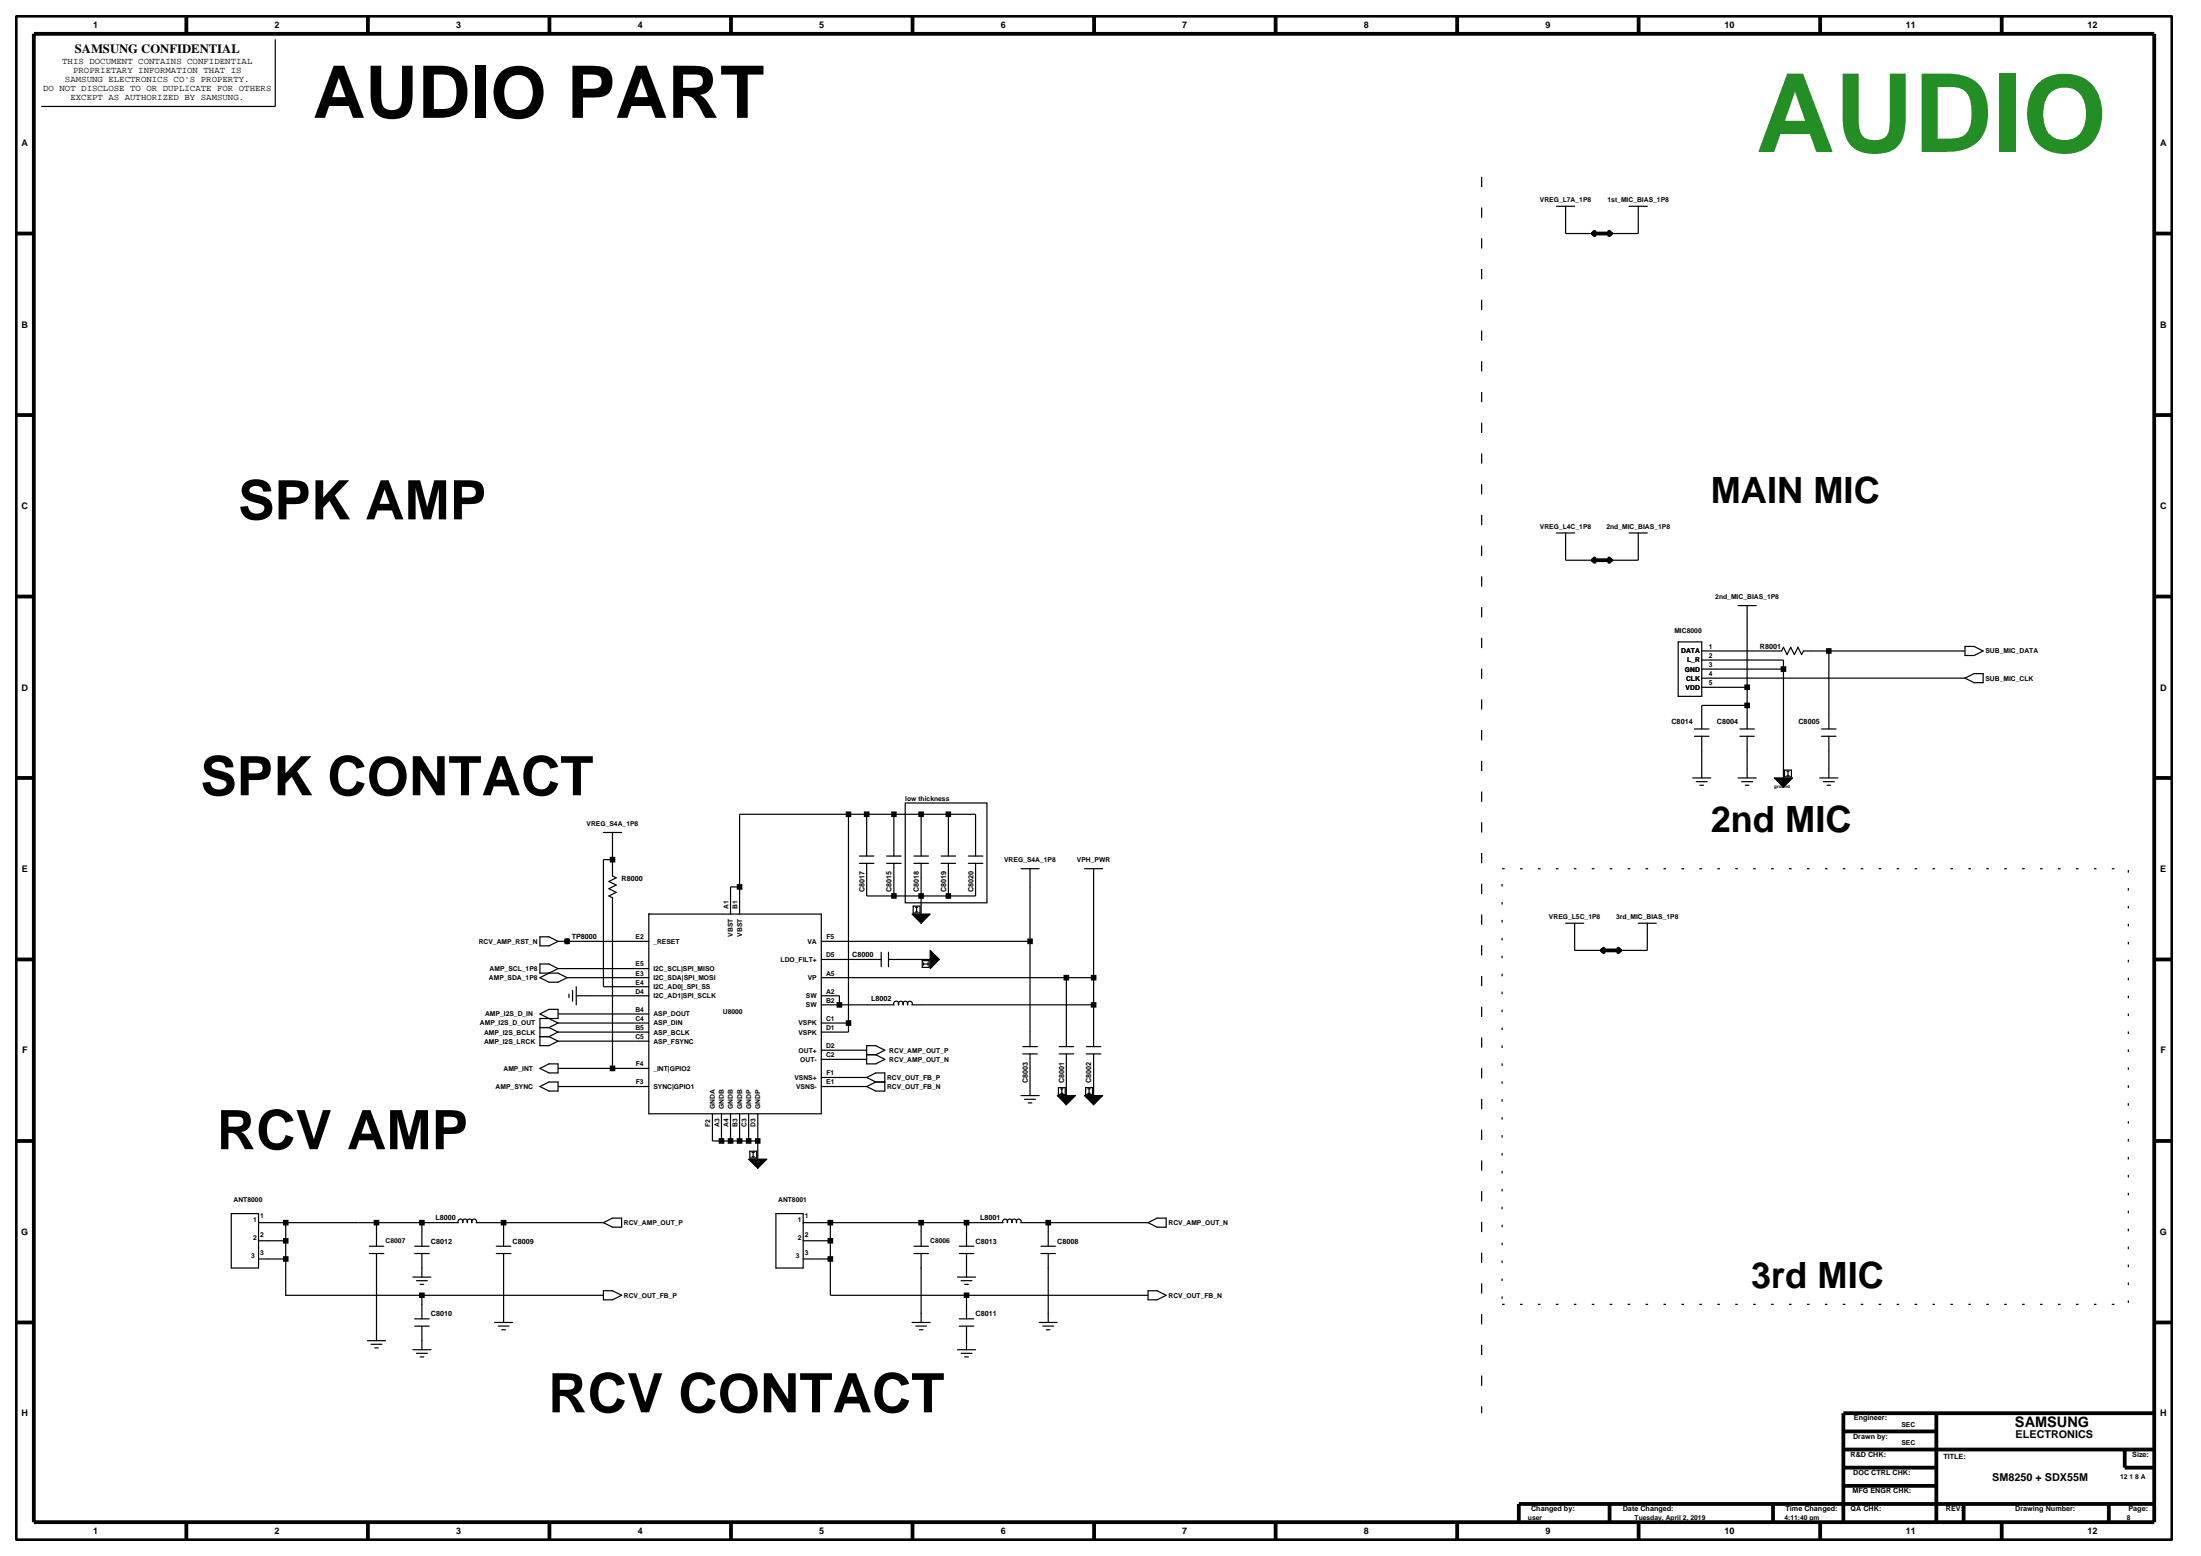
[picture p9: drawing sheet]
<svg xmlns="http://www.w3.org/2000/svg" width="420mm" height="297mm" viewBox="0 0 420 297" stroke-linecap="round" stroke-linejoin="round" font-family="sans-serif">
<!-- layer: MFD Layer /idea/tmp/Extended-Print.user.sheet8.6.mfd -->
<g fill="none" stroke="#000" stroke-width=".72">
<path d="M304 44.6h3.4M304 44.6l.3 .3M304.3 44.2l-.3 .4M307.1 44.2l.3 .4M307.4 44.6l-.3 .3M304 106.9h3.4M304 106.9l.3 .4M304.3 106.6l-.3 .3M307.1 106.6l.3 .3M307.4 106.9l-.3 .4M305.7 181.4h3.4M305.7 181.4l.3 .4"/>
<path d="M306 181.1l-.3 .3M308.8 181.1l.3 .3M309.1 181.4l-.3 .4"/>
</g>
<g fill="none" stroke="#000" stroke-width=".23">
<path d="M52.5 7.5v12.8h-44.7M297 39.4h3.5M298.7 39.4v5.2h5.3M310.9 39.4h3.4M312.6 39.4v5.2h-5.2M297 101.7h3.5M298.7 101.7v5.2h5.3M310.9 101.7h3.4M312.6 101.7v5.2h-5.2M331.7 115.6h3.4M333.4 115.6v23.5M320.2 122.5h4.5v10.4h-4.5z"/>
<path d="M323.3 139.1h2.8M324.7 126h15.6v22.5M324.7 124.2h15.3l.3-.7 .7 1.4 .7-1.4 .7 1.4 .7-1.4 .7 1.4 .3-.7h30.9M324.7 131.2h8.7M324.7 127.7h15.6M324.7 129.4h50.3M332 139.1h2.8M333.4 134.6h-8.7v4.5M347.6 139.1h2.8M349 124.2v14.9M375 123.4h1.7l1.7 .8-1.7 .9h-1.7zM375 129.4l1.7-.8h1.7v1.7h-1.7z"/>
<path d="M115.1 158.9h3.5M116.9 158.9v8.3l.7 .4-1.4 .6 1.4 .7-1.4 .7 1.4 .7-1.4 .7 .7 .4v32.5M161.9 155.4v41.6h-5.2M165.4 155.4v8M170.6 155.4v8M172.7 153.3h15.6v19h-15.6zM175.8 155.4v8M181 155.4v8M323 148.5h3.5M323.3 140.5h2.8M323.7 149.2h2.1M324.4 149.9h.7"/>
<path d="M324.7 140.5v8M331.7 148.5h3.4M332 140.5h2.8M332.4 149.2h2M333 149.9h.7M333.4 140.5v8M340.5 147h1.3v1.3h-1.3zM341 147.2h.4M341 148.1h.4M341.2 147.2v.9M347.2 148.5h3.5M347.6 140.5h2.8"/>
<path d="M347.9 149.2h2.1M348.6 149.9h.7M349 140.5v8M103 178.8h1.8l1.7 .9-1.7 .8h-1.8zM106.5 179.7h17.3M116.9 164.1h-1.8v24.2h8.7M123.8 174.5h32.9v38.1h-32.9zM141.1 169.3h-1.7v5.2M156.7 179.7h39.9M164 164.8h2.8M164 163.4h2.8M165.4 164.8v6.2h20.8v-6.2"/>
<path d="M169.2 164.8h2.8M169.2 163.4h2.8M170.6 164.8v6.2M174.3 172.9h1.3v1.4h-1.3zM174.4 164.8h2.8M174.4 163.4h2.8M174.7 173.2h.4M174.7 174h.4M174.9 173.2v.8M175.8 164.8v9.7M179.6 164.8h2.8M179.6 163.4h2.8"/>
<path d="M181 164.8v6.2M184.8 164.8h2.8M184.8 163.4h2.8M186.2 163.4v-8h-45.1v19.1M194.8 165.8h3.5M196.6 165.8v34M207 165.8h3.4M208.7 165.8v34M298.7 176.2h3.5M300.5 176.2v5.2h5.2M312.6 176.2h3.5M314.3 176.2v5.2h-5.2"/>
<path d="M103 196.1h1.8M103 197.9h1.8M104.8 196.1l1.7 .9M104.8 197.9l1.7 .8M106.5 184.9h17.3M106.5 197h17.3M106.5 195.3h17.3M106.5 193.5h17.3M106.5 198.7h17.3M106.5 184.9l-1.7-.9h-1.8v1.7h3.5l1.7 .9M106.5 195.3l-3.5-1.8 1.8-.8h1.7v1.7h-3.5v5.2h1.8l1.7-.9M106.5 184.9l-3.5 1.7 1.8 .9h1.7l1.7-.9"/>
<path d="M106.5 197l-1.7 .9M106.5 195.3l-1.7 .8M108.2 186.6h15.6M108.6 189.7v.7M109.3 189v2.1M110 190.1h13.8M110 188.3v3.5M156.7 191.8h13.9a.49 .49 0 0 1 .4-.7 .49 .49 0 0 1 .5 .7 .48 .48 0 0 1 .4-.7 .48 .48 0 0 1 .4 .7 .48 .48 0 0 1 .4-.7 .48 .48 0 0 1 .5 .7 .48 .48 0 0 1 .4-.7 .48 .48 0 0 1 .4 .7h34.7M156.7 186.6h52M156.7 190.1h3.5v1.7M156.7 195.3h5.2M156.7 183.1h11.5"/>
<path d="M165.4 199.6h1.7l1.7 .8-1.7 .9 1.7 .9-1.7 .9h-1.7zM168.2 181.8v2.7M169.5 183.1h8M169.5 181.8v2.7M176 183.4h1.3v1.2h-1.3zM176.2 184h.9M176.2 183.8v.4M177.1 183.8v.4M195.2 199.8h2.7M202.1 199.8h2.8M203.5 186.6v13.2M207.3 199.8h2.8"/>
<path d="M103 203.9l1.8-.8h1.7v1.7h-1.7zM103 207.4l1.8-.9h1.7v1.7h-1.7zM106.5 203.9h17.3M106.5 207.4h17.3M135.9 212.6v5.2h8.7M137.7 212.6v5.2M139.4 212.6v5.2M141.1 212.6v5.2M142.9 212.6v5.2M143.1 219.7h1.3v1.3h-1.3zM143.5 219.9h.5M143.7 219.9v.9"/>
<path d="M144.6 212.6v8.6M156.7 200.4h8.7M156.7 202.2h8.7M156.7 207.4h8.7M156.7 205.7h8.7M165.4 201.3h1.7M165.4 205.7l1.7-.9h1.7v3.4h-1.7l-1.7-.8M165.4 205.7l1.7 .8M167.1 206.5h1.7M167.1 206.5l-1.7 .9M194.8 209.1h3.5M195.2 201.2h2.7"/>
<path d="M195.5 209.8h2.1M196.2 210.5h.7M196.6 201.2v7.9M202 207.6h1.3v1.3h-1.3zM202.1 201.2h2.8M202.4 207.8h.4M202.4 208.7h.4M202.6 207.8v.9M203.5 201.2v7.9M207.2 207.6h1.3v1.3h-1.3zM207.3 201.2h2.8M207.6 207.8h.4"/>
<path d="M207.6 208.7h.4M207.8 207.8v.9M208.7 201.2v7.9M44.1 231.6h5.2v10.4h-5.2zM49.3 233.4h38.1a.48 .48 0 0 1 .5-.7 .48 .48 0 0 1 .4 .7 .48 .48 0 0 1 .4-.7 .48 .48 0 0 1 .5 .7 .48 .48 0 0 1 .4-.7 .48 .48 0 0 1 .4 .7 .48 .48 0 0 1 .5-.7 .48 .48 0 0 1 .4 .7h24.2M49.3 236.8h5.2M54.5 233.4v13.8h60.6M70.5 237.9h2.7M70.5 239.3h2.7M71.8 233.4v4.5M71.8 239.3v16.6M79.1 237.9h2.8"/>
<path d="M79.1 239.3h2.8M80.5 233.4v4.5M80.5 239.3v4.5M94.7 237.9h2.8M94.7 239.3h2.8M96.1 233.4v4.5M96.1 239.3v13.1M115.1 233.4l1.8-.9h1.7v1.7h-1.7zM143.5 220.8h.5M148.1 231.6h5.2v10.4h-5.2zM153.3 233.4h38.1M153.3 236.8h5.2"/>
<path d="M158.5 233.4v13.8h60.6M174.4 237.9h2.8M174.4 239.3h2.8M175.8 233.4v4.5M175.8 239.3v13.1M183 237.9h2.8M183 239.3h2.8M184.4 233.4v4.5M184.4 239.3v4.5M191.4 233.4a.48 .48 0 0 1 .4-.7 .48 .48 0 0 1 .4 .7 .48 .48 0 0 1 .5-.7 .48 .48 0 0 1 .4 .7 .48 .48 0 0 1 .4-.7 .48 .48 0 0 1 .5 .7 .48 .48 0 0 1 .4-.7 .48 .48 0 0 1 .4 .7h24.3M198.6 237.9h2.8M198.6 239.3h2.8"/>
<path d="M200 233.4v4.5M200 239.3v13.1M219.1 233.4l1.7-.9h1.7v1.7h-1.7zM49.3 240.3h5.2M70.1 255.9h3.5M70.8 256.6h2.1M71.5 257.3h.7M78.8 257.6h3.4M78.8 243.8h3.4M79.1 253.1h2.8M79.1 251.7h2.8M79.5 258.3h2"/>
<path d="M79.5 244.4h2M80.2 259h.7M80.2 245.1h.7M80.5 247.2v4.5M80.5 253.1v4.5M94.4 252.4h3.4M95.1 253.1h2M95.7 253.8h.7M115.1 246.4h1.8l1.7 .8-1.7 .9h-1.8zM153.3 240.3h5.2M174 252.4h3.5M174.7 253.1h2.1"/>
<path d="M175.4 253.8h.7M182.7 257.6h3.5M182.7 243.8h3.5M183 253.1h2.8M183 251.7h2.8M183.4 258.3h2.1M183.4 244.4h2.1M184.1 259h.7M184.1 245.1h.7M184.4 247.2v4.5M184.4 253.1v4.5M198.3 252.4h3.5"/>
<path d="M199 253.1h2.1M199.7 253.8h.7M219.1 246.4h1.7l1.7 .8-1.7 .9h-1.7z"/>
<circle cx="108.2" cy="179.7" r=".44"/>
</g>
<g fill="#000" stroke="#000" stroke-width=".23">
<path d="M338.6 148.5h3.5l-1.8 1.7z" fill-rule="evenodd"/>
<path d="M174 174.5h3.5l-1.7 1.7z" fill-rule="evenodd"/>
<path d="M177.5 181.4l1.7 1.7-1.7 1.8z" fill-rule="evenodd"/>
<path d="M201.8 209.1h3.4l-1.7 1.8z" fill-rule="evenodd"/>
<path d="M207 209.1h3.4l-1.7 1.8z" fill-rule="evenodd"/>
<path d="M142.9 221.2h3.4l-1.7 1.8z" fill-rule="evenodd"/>
</g>
<g fill="#000" stroke="#000" stroke-width=".72" stroke-linecap="butt">
<path d="M333.2 134.5h.4v.3h-.4z" fill-rule="evenodd"/>
<path d="M333.2 131h.4v.3h-.4z" fill-rule="evenodd"/>
<path d="M340.1 127.5h.4v.4h-.4z" fill-rule="evenodd"/>
<path d="M348.8 124.1h.3v.3h-.3z" fill-rule="evenodd"/>
<path d="M161.7 155.2h.4v.4h-.4z" fill-rule="evenodd"/>
<path d="M165.2 155.2h.4v.4h-.4z" fill-rule="evenodd"/>
<path d="M170.4 155.2h.3v.4h-.3z" fill-rule="evenodd"/>
<path d="M175.6 155.2h.3v.4h-.3z" fill-rule="evenodd"/>
<path d="M180.8 155.2h.3v.4h-.3z" fill-rule="evenodd"/>
<path d="M108.1 179.5h.3v.3h-.3z" fill-rule="evenodd"/>
<path d="M116.7 163.9h.4v.4h-.4z" fill-rule="evenodd"/>
<path d="M141 169.1h.3v.4h-.3z" fill-rule="evenodd"/>
<path d="M170.4 170.8h.3v.4h-.3z" fill-rule="evenodd"/>
<path d="M175.6 170.8h.3v.4h-.3z" fill-rule="evenodd"/>
<path d="M180.8 170.8h.3v.4h-.3z" fill-rule="evenodd"/>
<path d="M196.4 179.5h.3v.3h-.3z" fill-rule="evenodd"/>
<path d="M160 191.6h.4v.4h-.4z" fill-rule="evenodd"/>
<path d="M161.7 195.1h.4v.3h-.4z" fill-rule="evenodd"/>
<path d="M203.3 186.4h.4v.4h-.4z" fill-rule="evenodd"/>
<path d="M208.5 191.6h.4v.4h-.4z" fill-rule="evenodd"/>
<path d="M208.5 186.4h.4v.4h-.4z" fill-rule="evenodd"/>
<path d="M116.7 203.7h.4v.4h-.4z" fill-rule="evenodd"/>
<path d="M137.5 217.6h.3v.3h-.3z" fill-rule="evenodd"/>
<path d="M139.2 217.6h.4v.3h-.4z" fill-rule="evenodd"/>
<path d="M141 217.6h.3v.3h-.3z" fill-rule="evenodd"/>
<path d="M142.7 217.6h.3v.3h-.3z" fill-rule="evenodd"/>
<path d="M144.4 217.6h.4v.3h-.4z" fill-rule="evenodd"/>
<path d="M54.4 236.7h.3v.3h-.3z" fill-rule="evenodd"/>
<path d="M54.4 233.2h.3v.3h-.3z" fill-rule="evenodd"/>
<path d="M71.7 233.2h.3v.3h-.3z" fill-rule="evenodd"/>
<path d="M80.3 233.2h.4v.3h-.4z" fill-rule="evenodd"/>
<path d="M95.9 233.2h.4v.3h-.4z" fill-rule="evenodd"/>
<path d="M158.3 236.7h.3v.3h-.3z" fill-rule="evenodd"/>
<path d="M158.3 233.2h.3v.3h-.3z" fill-rule="evenodd"/>
<path d="M175.6 233.2h.3v.3h-.3z" fill-rule="evenodd"/>
<path d="M184.3 233.2h.3v.3h-.3z" fill-rule="evenodd"/>
<path d="M199.8 233.2h.4v.3h-.4z" fill-rule="evenodd"/>
<path d="M54.4 240.1h.3v.4h-.3z" fill-rule="evenodd"/>
<path d="M80.3 247.1h.4v.3h-.4z" fill-rule="evenodd"/>
<path d="M158.3 240.1h.3v.4h-.3z" fill-rule="evenodd"/>
<path d="M184.3 247.1h.3v.3h-.3z" fill-rule="evenodd"/>
</g>
<path d="M282.7 33.7v236" fill="none" stroke="#000" stroke-width=".23" stroke-dasharray="2 3.9" stroke-linecap="butt"/>
<g fill="none" stroke="#000" stroke-width=".72" stroke-linecap="butt">
<path d="M3 3h411.5v291h-411.5zM6.5 6.5h404.6v284h-404.6zM35.6 3v3.5M70.2 3v3.5M104.8 3v3.5M139.5 3v3.5M174.1 3v3.5M208.8 3v3.5M243.4 3v3.5M278.1 3v3.5M312.7 3v3.5M347.3 3v3.5"/>
<path d="M382 3v3.5M3 44.6h3.5M411.1 44.6h3.4M3 79.2h3.5M411.1 79.2h3.4M3 113.9h3.5M411.1 113.9h3.4M3 148.5h3.5M411.1 148.5h3.4M3 183.1h3.5M411.1 183.1h3.4M3 217.8h3.5"/>
<path d="M411.1 217.8h3.4M3 252.4h3.5M411.1 252.4h3.4M351.8 273.2h17.7M351.8 276.7h59.3M369.5 269.7v20.8M405.4 276.7v3.4h5.7M411.1 269.7h-59.3v20.8M35.6 290.5v3.5M70.2 290.5v3.5M104.8 290.5v3.5M139.5 290.5v3.5"/>
<path d="M174.1 290.5v3.5M208.8 290.5v3.5M243.4 290.5v3.5M278.1 290.5v3.5M307.1 287.1v3.4M312.7 290.5v3.5M338.3 287.1v3.4M347.3 290.5v3.5M351.8 280.1h17.7M351.8 283.6h17.7M374.7 287.1v3.4M382 290.5v3.5"/>
<path d="M402.4 287.1v3.4M411.1 287.1h-121.3v3.4"/>
</g>
<path d="M286.6 165.8h119.5v83.2h-119.5z" fill="none" stroke="#000" stroke-width=".23" stroke-dasharray=".5 2.9" stroke-linecap="butt"/>
<text font-size="20.8" fill="#238e23" x="335.1" y="29">AUDIO</text>
<text font-size="13.8" x="59.7" y="22.5">AUDIO PART</text>
<g font-size="10.4">
<text x="45.4" y="99.1">SPK AMP</text>
<text x="38.2" y="151.8">SPK CONTACT</text>
<text x="41.4" y="219.3">RCV AMP</text>
<text x="104.6" y="269.6">RCV CONTACT</text>
</g>
<g font-size="6.9">
<text x="326.5" y="96.1">MAIN MIC</text>
<text x="326.4" y="158.8">2nd MIC</text>
<text x="334.1" y="245.8">3rd MIC</text>
</g>
<text font-size="2.8" x="384.5" y="272.5">SAMSUNG</text>
<text font-size="2.4" x="14.3" y="10.1">SAMSUNG CONFIDENTIAL</text>
<g font-size="2.1">
<text x="384.6" y="274.4">ELECTRONICS</text>
<text x="380.2" y="282.7">SM8250 + SDX55M</text>
</g>
<g font-size="1.7">
<text x="17.8" y="5.3">1</text>
<text x="52.4" y="5.3">2</text>
<text x="87" y="5.3">3</text>
<text x="121.7" y="5.3">4</text>
<text x="156.3" y="5.3">5</text>
<text x="191" y="5.3">6</text>
<text x="225.6" y="5.3">7</text>
<text x="260.3" y="5.3">8</text>
<text x="294.9" y="5.3">9</text>
<text x="329" y="5.3">10</text>
<text x="363.7" y="5.3">11</text>
<text x="398.3" y="5.3">12</text>
<text x="8.2" y="17.3">DO NOT DISCLOSE TO OR DUPLICATE FOR OTHERS</text>
<text x="11.9" y="12.1">THIS DOCUMENT CONTAINS CONFIDENTIAL</text>
<text x="12.4" y="15.6">SAMSUNG ELECTRONICS CO'S PROPERTY.</text>
<text x="13.9" y="13.9">PROPRIETARY INFORMATION THAT IS</text>
<text x="13.4" y="19.1">EXCEPT AS AUTHORIZED BY SAMSUNG.</text>
<text x="4.1" y="27.9">A</text>
<text x="412.2" y="27.9">A</text>
<text x="4.1" y="62.5">B</text>
<text x="412.2" y="62.5">B</text>
<text x="4.1" y="97.2">C</text>
<text x="412.2" y="97.2">C</text>
<text x="4.1" y="131.8">D</text>
<text x="412.2" y="131.8">D</text>
<text x="4.2" y="166.4">E</text>
<text x="412.2" y="166.4">E</text>
<text x="4.2" y="201.1">F</text>
<text x="412.3" y="201.1">F</text>
<text x="4.1" y="235.7">G</text>
<text x="412.1" y="235.7">G</text>
<text x="4.1" y="270.4">H</text>
<text x="412.2" y="270.4">H</text>
<text x="17.8" y="292.9">1</text>
<text x="52.4" y="292.9">2</text>
<text x="87" y="292.9">3</text>
<text x="121.7" y="292.9">4</text>
<text x="156.3" y="292.9">5</text>
<text x="191" y="292.9">6</text>
<text x="225.6" y="292.9">7</text>
<text x="260.3" y="292.9">8</text>
<text x="294.9" y="292.9">9</text>
<text x="329" y="292.9">10</text>
<text x="363.7" y="292.9">11</text>
<text x="398.3" y="292.9">12</text>
</g>
<g font-size="1.4">
<text x="335.8" y="123.8">R8001</text>
<text x="319" y="138.2">C8014</text>
<text x="327.6" y="138.2">C8004</text>
<text x="343.2" y="138.2">C8005</text>
<text x="118.6" y="168.1">R8000</text>
<text x="164.9" y="170.3" transform="rotate(-90 164.9 170.3)">C8017</text>
<text x="170.1" y="170.3" transform="rotate(-90 170.1 170.3)">C8015</text>
<text x="175.3" y="170.3" transform="rotate(-90 175.3 170.3)">C8018</text>
<text x="180.5" y="170.3" transform="rotate(-90 180.5 170.3)">C8019</text>
<text x="185.7" y="170.3" transform="rotate(-90 185.7 170.3)">C8020</text>
<text x="109.1" y="179.3">TP8000</text>
<text x="162.6" y="182.7">C8000</text>
<text x="166.2" y="191">L8002</text>
<text x="196.1" y="206.7" transform="rotate(-90 196.1 206.7)">C8003</text>
<text x="203.1" y="206.7" transform="rotate(-90 203.1 206.7)">C8001</text>
<text x="208.2" y="206.7" transform="rotate(-90 208.2 206.7)">C8002</text>
<text x="83.1" y="232.9">L8000</text>
<text x="187" y="232.9">L8001</text>
<text x="82.2" y="237.4">C8012</text>
<text x="97.8" y="237.4">C8009</text>
<text x="186.2" y="237.4">C8013</text>
<text x="201.8" y="237.4">C8008</text>
<text x="82.2" y="251.2">C8010</text>
<text x="186.2" y="251.2">C8011</text>
<text x="353.6" y="274.6">Drawn by:</text>
<text x="353.8" y="271.1">Engineer:</text>
<text x="353.1" y="278">R&amp;D CHK:</text>
<text x="353.6" y="281.5">DOC CTRL CHK:</text>
<text x="370.8" y="278.5">TITLE:</text>
<text x="406.9" y="278">Size:</text>
<text x="353.5" y="285">MFG ENGR CHK:</text>
<text x="292.2" y="288.4">Changed by:</text>
<text x="309.7" y="288.4">Date Changed:</text>
<text x="340.7" y="288.4">Time Changed:</text>
<text x="353.1" y="288.4">QA CHK:</text>
<text x="371.3" y="288.4">REV:</text>
<text x="384.6" y="288.4">Drawing Number:</text>
<text x="406.2" y="288.4">Page:</text>
</g>
<g font-size="1.3">
<text x="293.8" y="38.5">VREG_L7A_1P8</text>
<text x="306.7" y="38.5">1st_MIC_BIAS_1P8</text>
<text x="293.8" y="100.9">VREG_L4C_1P8</text>
<text x="306.5" y="100.9">2nd_MIC_BIAS_1P8</text>
<text x="327.3" y="114.3">2nd_MIC_BIAS_1P8</text>
<text x="319.5" y="120.8">MIC8000</text>
<text x="320.8" y="124.7">DATA</text>
<text x="326.1" y="123.8">1</text>
<text x="326.1" y="125.6">2</text>
<text x="378.9" y="124.7">SUB_MIC_DATA</text>
<text x="321.5" y="128.2">GND</text>
<text x="321.7" y="131.6">VDD</text>
<text x="321.7" y="129.9">CLK</text>
<text x="321.9" y="126.4">L_R</text>
<text x="326.1" y="129">4</text>
<text x="326.1" y="127.3">3</text>
<text x="326.1" y="130.8">5</text>
<text x="378.9" y="129.9">SUB_MIC_CLK</text>
<text x="172.7" y="152.8">low thickness</text>
<text x="111.9" y="157.6">VREG_S4A_1P8</text>
<text x="191.6" y="164.5">VREG_S4A_1P8</text>
<text x="205.5" y="164.5">VPH_PWR</text>
<text x="139" y="173.6" transform="rotate(-90 139 173.6)">A1</text>
<text x="140.7" y="173.6" transform="rotate(-90 140.7 173.6)">B1</text>
<text x="121.3" y="179.3">E2</text>
<text x="139.9" y="178.8" transform="rotate(-90 139.9 178.8)">VBST</text>
<text x="141.6" y="178.8" transform="rotate(-90 141.6 178.8)">VBST</text>
<text x="157.7" y="179.3">F5</text>
<text x="295.6" y="175.4">VREG_L5C_1P8</text>
<text x="308.4" y="175.4">3rd_MIC_BIAS_1P8</text>
<text x="91.4" y="180.1">RCV_AMP_RST_N</text>
<text x="93.4" y="185.3">AMP_SCL_1P8</text>
<text x="121.3" y="184.5">E5</text>
<text x="124.7" y="185.3">I2C_SCL|SPI_MISO</text>
<text x="124.7" y="180.1">_RESET</text>
<text x="149" y="183.6">LDO_FILT+</text>
<text x="154.1" y="180.1">VA</text>
<text x="157.6" y="182.7">D5</text>
<text x="93.3" y="187.1">AMP_SDA_1P8</text>
<text x="121.3" y="189.7">D4</text>
<text x="121.3" y="186.2">E3</text>
<text x="121.3" y="187.9">E4</text>
<text x="124.7" y="190.5">I2C_AD1|SPI_SCLK</text>
<text x="124.7" y="187.1">I2C_SDA|SPI_MOSI</text>
<text x="124.7" y="188.8">I2C_AD0|_SPI_SS</text>
<text x="153.8" y="190.5">SW</text>
<text x="154.1" y="187.1">VP</text>
<text x="157.6" y="189.7">A2</text>
<text x="157.6" y="186.2">A5</text>
<text x="157.6" y="191.4">B2</text>
<text x="91.6" y="195.7">AMP_I2S_D_OUT</text>
<text x="92.4" y="197.5">AMP_I2S_BCLK</text>
<text x="92.6" y="194">AMP_I2S_D_IN</text>
<text x="121.3" y="193.1">B4</text>
<text x="121.3" y="196.6">B5</text>
<text x="121.3" y="194.9">C4</text>
<text x="124.7" y="194">ASP_DOUT</text>
<text x="124.7" y="197.5">ASP_BCLK</text>
<text x="124.7" y="195.7">ASP_DIN</text>
<text x="137.9" y="193.6">U8000</text>
<text x="152.4" y="195.7">VSPK</text>
<text x="152.4" y="197.5">VSPK</text>
<text x="153.8" y="192.2">SW</text>
<text x="157.6" y="194.9">C1</text>
<text x="157.6" y="196.6">D1</text>
<text x="92.4" y="199.2">AMP_I2S_LRCK</text>
<text x="121.3" y="198.3">C5</text>
<text x="121.3" y="203.5">F4</text>
<text x="124.7" y="199.2">ASP_FSYNC</text>
<text x="152.4" y="200.9">OUT+</text>
<text x="152.7" y="202.7">OUT-</text>
<text x="157.6" y="200">D2</text>
<text x="157.6" y="201.8">C2</text>
<text x="169.7" y="200.9">RCV_AMP_OUT_P</text>
<text x="169.7" y="202.7">RCV_AMP_OUT_N</text>
<text x="94.6" y="207.8">AMP_SYNC</text>
<text x="96.1" y="204.4">AMP_INT</text>
<text x="121.3" y="207">F3</text>
<text x="124.7" y="207.8">SYNC|GPIO1</text>
<text x="124.7" y="204.4">_INT|GPIO2</text>
<text x="151.6" y="206.1">VSNS+</text>
<text x="151.9" y="207.8">VSNS-</text>
<text x="157.7" y="207">E1</text>
<text x="157.7" y="205.2">F1</text>
<text x="169.3" y="206.1">RCV_OUT_FB_P</text>
<text x="169.3" y="207.8">RCV_OUT_FB_N</text>
<text x="135.5" y="215.1" transform="rotate(-90 135.5 215.1)">F2</text>
<text x="136.4" y="211.7" transform="rotate(-90 136.4 211.7)">GNDA</text>
<text x="137.3" y="215.1" transform="rotate(-90 137.3 215.1)">A3</text>
<text x="138.1" y="211.7" transform="rotate(-90 138.1 211.7)">GNDB</text>
<text x="139" y="215.1" transform="rotate(-90 139 215.1)">A4</text>
<text x="139.9" y="211.7" transform="rotate(-90 139.9 211.7)">GNDB</text>
<text x="140.7" y="215.1" transform="rotate(-90 140.7 215.1)">B3</text>
<text x="141.6" y="211.7" transform="rotate(-90 141.6 211.7)">GNDB</text>
<text x="142.5" y="215.1" transform="rotate(-90 142.5 215.1)">C3</text>
<text x="143.3" y="211.7" transform="rotate(-90 143.3 211.7)">GNDP</text>
<text x="144.2" y="215.1" transform="rotate(-90 144.2 215.1)">D3</text>
<text x="145.1" y="211.7" transform="rotate(-90 145.1 211.7)">GNDP</text>
<text x="44.6" y="229.5">ANT8000</text>
<text x="48.3" y="233.2">1</text>
<text x="49.7" y="232.6">1</text>
<text x="119" y="233.8">RCV_AMP_OUT_P</text>
<text x="148.5" y="229.5">ANT8001</text>
<text x="152.2" y="233.2">1</text>
<text x="153.6" y="232.6">1</text>
<text x="223" y="233.8">RCV_AMP_OUT_N</text>
<text x="48.3" y="236.7">2</text>
<text x="49.7" y="239.5">3</text>
<text x="49.7" y="236">2</text>
<text x="73.6" y="237.3">C8007</text>
<text x="152.2" y="236.7">2</text>
<text x="153.6" y="236">2</text>
<text x="153.6" y="239.5">3</text>
<text x="177.5" y="237.3">C8006</text>
<text x="47.9" y="240.2">3</text>
<text x="151.9" y="240.2">3</text>
<text x="119" y="247.7">RCV_OUT_FB_P</text>
<text x="223" y="247.7">RCV_OUT_FB_N</text>
<text x="362.8" y="275.8">SEC</text>
<text x="362.8" y="272.3">SEC</text>
<text x="404.6" y="282.3">12 1 8 A</text>
<text x="291.6" y="290.1">user</text>
<text x="311.9" y="290.1">Tuesday, April 2, 2019</text>
<text x="340.5" y="290.1">4:11:40 pm</text>
<text x="405.9" y="290.1">8</text>
</g>
<text font-size=".9" x="338.6" y="150.4">ground</text>
</svg>
